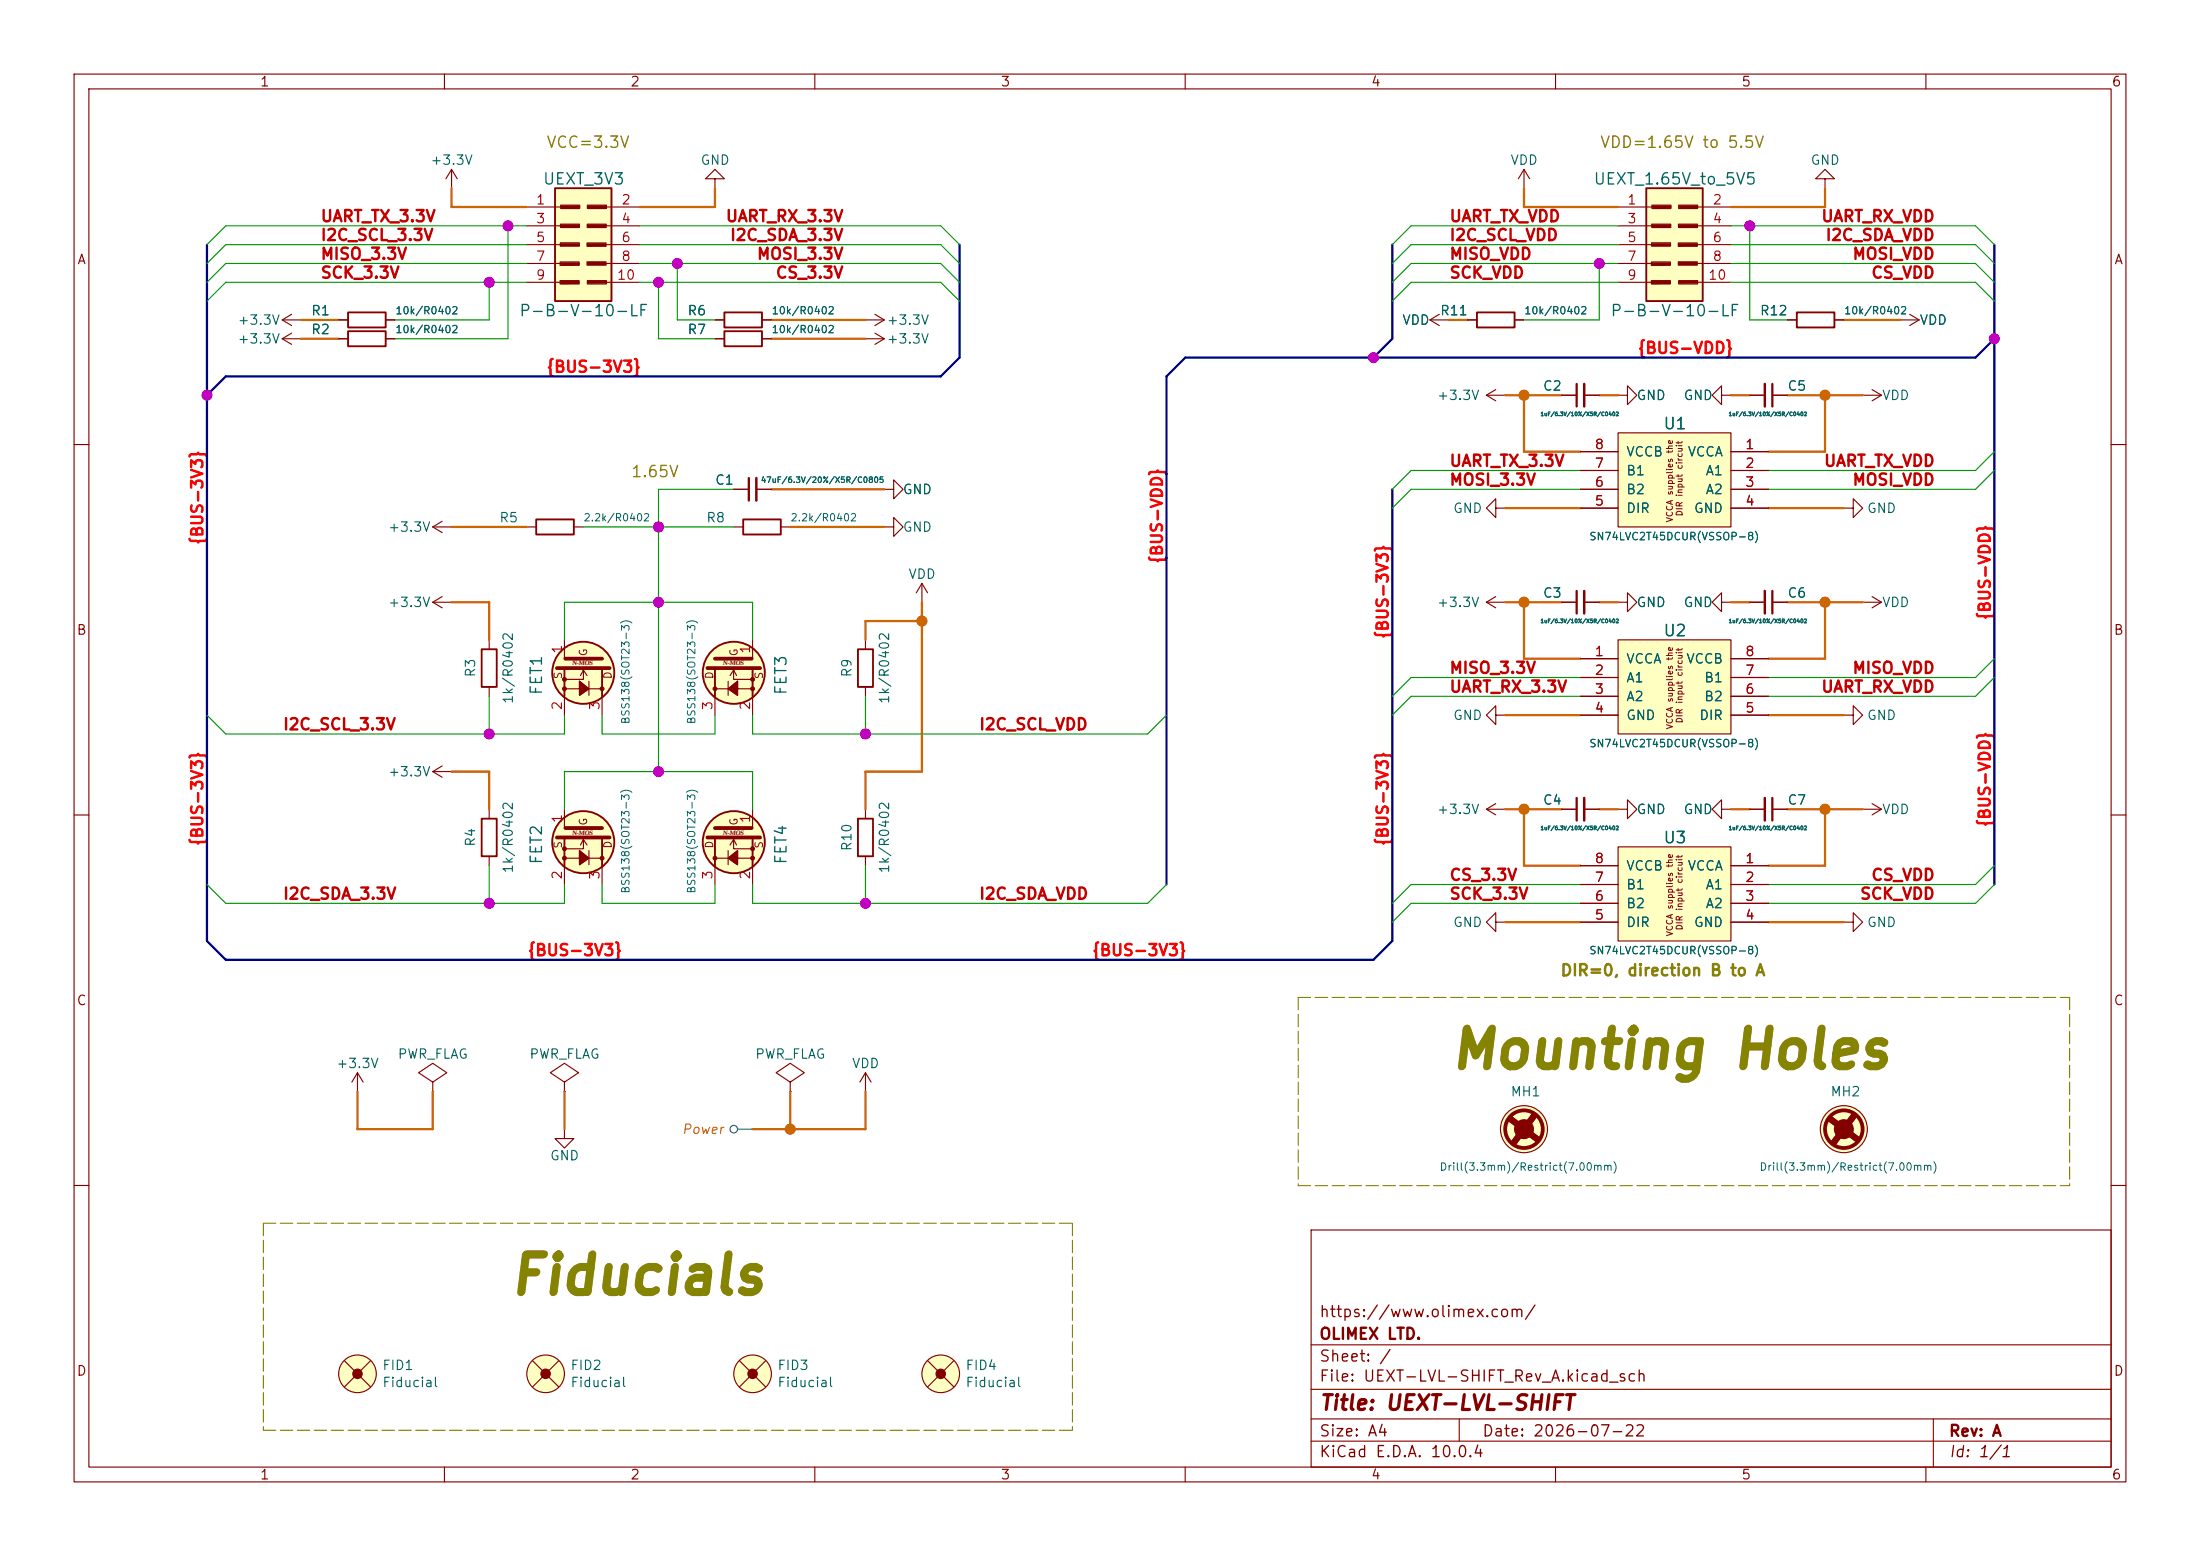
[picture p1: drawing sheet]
<svg xmlns="http://www.w3.org/2000/svg" width="297mm" height="210mm" viewBox="0 0 297 210" stroke-linecap="round" stroke-linejoin="round" font-family="sans-serif">
<g fill="none" stroke="#840000" stroke-width=".15">
<path d="M10 10h277v190h-277zM12 12h273v186h-273zM60 10v2M110 10v2M160 10v2M210 10v2M260 10v2M10 60h2M285 60h2M10 110h2M285 110h2M48.3 144.8l.7 1.3"/>
<path d="M48.3 144.8l-.8 1.3M48.3 144.8v2.5M10 160h2M177 166h108v32h-108zM285 160h2M60 198v2M110 198v2M160 198v2M177 194.5h108M177 191.5h108M177 187.5h108M177 181.5h108"/>
<path d="M197 191.5v3M210 198v2M260 198v2M261 191.5v6.5"/>
</g>
<path d="M218.4 86.4h15.3v12.7h-15.3z" fill="#ffffc2"/>
<path d="M99.1 71.1h1.2M105.4 71.1h1.3M213.4 88.9h5M213.4 91.4h5M213.4 94h5M213.4 96.5h5M218.4 86.4h15.3v12.7h-15.3zM233.7 88.9h5.1M233.7 91.4h5.1M233.7 94h5.1M233.7 96.5h5.1" fill="none" stroke="#840000" stroke-width=".15"/>
<path d="M100.3 70.1h5.1v2h-5.1z" fill="none" stroke="#840000" stroke-width=".25"/>
<path d="M218.4 114.3h15.3v12.7h-15.3z" fill="#ffffc2"/>
<g fill="none" stroke="#840000" stroke-width=".15">
<path d="M96.5 45.7h1.3M96.5 43.2h1.3M102.9 45.7h1.2M102.9 43.2h1.2M116.8 43.2h2.6M118.1 42.4l1.3 .8M119.4 43.2l-1.3 .7M119.4 66h1.2v-1.2l1.3 1.2-1.3 1.3v-1.3M213.4 116.8h5M213.4 119.4h5M218.4 114.3h15.3v12.7h-15.3zM218.4 109.2h1.3v-1.2l1.3 1.2-1.3 1.3v-1.3"/>
<path d="M233.7 116.8h5.1M233.7 119.4h5.1M201.9 124.5v1.2l-1.2-1.2 1.2-1.3v1.3h1.3M213.4 121.9h5M213.4 124.5h5M233.7 121.9h5.1M233.7 124.5h5.1M248.9 124.5h1.3v1.2l1.3-1.2-1.3-1.3v1.3M58.4 146.1l-1.9-1.3 1.9-1.3 1.9 1.3-1.9 1.3v1.2M58.4 147.3h.1M76.2 152.4v1.3h-1.3l1.3 1.2 1.3-1.2h-1.3M203.5 151.2l4 3"/>
<path d="M204 150.6l3.9 3M206.9 150.2l-2.9 4M207.5 150.6l-3 4M246.7 151.2l4 3M247.1 150.6l4 3M250.1 150.2l-3 4M250.7 150.6l-3 4M46.5 183.6l3.5 3.6M48.3 185.4h.1M50 183.6l-3.5 3.6M71.9 183.6l3.5 3.6M73.7 185.4h.1"/>
<path d="M75.4 183.6l-3.5 3.6M99.8 183.6l3.6 3.6M101.6 185.4h.1M103.4 183.6l-3.6 3.6M125.2 183.6l3.6 3.6M127 185.4h.1M128.8 183.6l-3.6 3.6"/>
<circle cx="205.7" cy="152.4" r="3.2"/>
<circle cx="248.9" cy="152.4" r="3.2"/>
<circle cx="48.3" cy="185.4" r="2.54"/>
<circle cx="73.7" cy="185.4" r="2.54"/>
<circle cx="101.6" cy="185.4" r="2.54"/>
<circle cx="127" cy="185.4" r="2.54"/>
</g>
<g fill="#ffffc2" stroke="#ffffc2" stroke-width=".14">
<circle cx="205.7" cy="152.4" r="3.2"/>
<circle cx="248.9" cy="152.4" r="3.2"/>
<circle cx="101.6" cy="185.4" r="2.54"/>
<circle cx="127" cy="185.4" r="2.54"/>
<circle cx="48.3" cy="185.4" r="2.54"/>
<circle cx="73.7" cy="185.4" r="2.54"/>
</g>
<g fill="none" stroke="#840000" stroke-width=".51">
<path d="M204 150.9l3.6 2.8M207 150.5l-2.8 3.7M207.1 150.5l-2.6 3.8 2.8-3.7M207.6 153.8l-3.8-2.7 3.7 2.8M247.1 150.9l3.7 2.8M250.2 150.5l-2.8 3.7M250.3 150.5l-2.7 3.8 2.8-3.7M250.8 153.8l-3.8-2.7 3.7 2.8"/>
<circle cx="205.7" cy="152.4" r="2.54"/>
<circle cx="248.9" cy="152.4" r="2.54"/>
</g>
<g fill="#840000" stroke="#840000" stroke-width=".15">
<circle cx="205.7" cy="152.4" r="1.27"/>
<circle cx="248.9" cy="152.4" r="1.27"/>
<circle cx="101.6" cy="185.4" r=".63"/>
<circle cx="127" cy="185.4" r=".63"/>
<circle cx="48.3" cy="185.4" r=".63"/>
<circle cx="73.7" cy="185.4" r=".63"/>
</g>
<path d="M97.8 44.7h5.1v2h-5.1zM97.8 42.2h5.1v2h-5.1z" fill="none" stroke="#840000" stroke-width=".25"/>
<path d="M218.4 58.4h15.3v12.7h-15.3z" fill="#ffffc2"/>
<g fill="none" stroke="#840000" stroke-width=".15">
<path d="M205.7 22.9l-.7 1.2M205.7 22.9l.8 1.2M205.7 22.9v2.5M246.4 24.1h-1.3l1.3-1.2 1.2 1.2h-1.2v1.3M38.1 43.2h2.5M38.1 43.2l1.3 .7M39.4 42.4l-1.3 .8M45.7 43.2h1.3M52.1 43.2h1.2M116.8 45.7h2.6M118.1 45l1.3 .7M119.4 45.7l-1.3 .8"/>
<path d="M193 43.2h2.6M193 43.2l1.3 .7M194.3 42.4l-1.3 .8M198.1 43.2h1.3M204.5 43.2h1.2M218.4 58.4h15.3v12.7h-15.3zM236.2 53.3h2.1M239.4 53.3h1.9M251.5 53.3h2.5M252.7 52.6l1.3 .7M254 53.3l-1.3 .8M71.1 71.1h1.3"/>
<path d="M77.5 71.1h1.2M99.1 66h1.9M102.1 66h2M119.4 71.1h1.2v-1.2l1.3 1.2-1.3 1.3v-1.3M124.5 78.7l-.8 1.3M124.5 78.7l.7 1.3M124.5 78.7v2.6M213.4 61h5M213.4 63.5h5M213.4 66h5M213.4 68.6h5M233.7 61h5.1"/>
<path d="M233.7 63.5h5.1M233.7 66h5.1M233.7 68.6h5.1M200.7 81.3h2.5M200.7 81.3l1.2 .7M201.9 96.5v1.3l-1.2-1.3 1.2-1.2v1.2h1.3M201.9 80.5l-1.2 .8M210.8 81.3h1.9M213.9 81.3h2M218.4 81.3h1.3v-1.3l1.3 1.3-1.3 1.3v-1.3M232.4 81.3v-1.3l-1.3 1.3 1.3 1.3v-1.3h1.3M236.2 81.3h2.1"/>
<path d="M239.4 81.3h1.9M248.9 96.5h1.3v1.3l1.3-1.3-1.3-1.2v1.2M251.5 81.3h2.5M252.7 80.5l1.3 .8M254 81.3l-1.3 .7M58.4 104.1l1.3 .8M58.4 104.1h2.6M59.7 103.4l-1.3 .7M76.2 109.2v2.6M76.2 116.8v2.6M78.2 114.8l1.3 1-1.3 .9v-1.9v1h-2M78.7 113.4l-.3 .6"/>
<path d="M78.8 113v1.6h-2.6M78.8 113.3l.4 .7M79.5 114.8v1.9M79.5 115.8h1.8M81.3 116.8v2.6M200.7 109.2h2.5M200.7 109.2l1.2 .8M201.9 108.5l-1.2 .7M210.8 109.2h1.9M213.9 109.2h2M232.4 109.2v-1.2l-1.3 1.2 1.3 1.3v-1.3h1.3M236.2 109.2h2.1"/>
<path d="M239.4 109.2h1.9M251.5 109.2h2.5M252.7 108.5l1.3 .7M254 109.2l-1.3 .8M76.2 146.1l-1.9-1.3 1.9-1.3 1.9 1.3-1.9 1.3v1.2M76.2 147.3h.1"/>
</g>
<path d="M239.3 51.8v3.1M101.1 64.5v3.1M212.9 79.8v3M239.3 79.8v3M212.9 107.7v3M239.3 107.7v3" fill="none" stroke="#840000" stroke-width=".3"/>
<path d="M238.3 51.8v3.1M102.1 64.5v3.1M213.9 79.8v3M238.3 79.8v3M213.9 107.7v3M238.3 107.7v3" fill="none" stroke="#840000" stroke-width=".33"/>
<g fill="none" stroke="#840000" stroke-width=".25">
<path d="M47 42.2h5.1v2h-5.1zM199.4 42.2h5.1v2h-5.1zM72.4 70.1h5.1v2h-5.1zM76.2 113v3.8M81.3 113v3.8"/>
<circle cx="78.7" cy="113.7" r="4.2"/>
</g>
<circle cx="78.7" cy="113.7" r="4.2" fill="#ffffc2" stroke="#ffffc2" stroke-width=".14"/>
<path d="M75.2 113h7.1M76.3 111.8h5" fill="none" stroke="#840000" stroke-width=".51"/>
<g fill="#840000" stroke="#840000" stroke-width=".15">
<path d="M78.2 114.8l1.3 1-1.3 .9z"/>
<circle cx="76.2" cy="114.6" r=".25"/>
<circle cx="81.3" cy="115.8" r=".25"/>
<circle cx="76.2" cy="115.8" r=".25"/>
</g>
<path d="M222.2 25.4h7.7v15.2h-7.7z" fill="#ffffc2"/>
<g fill="none" stroke="#840000" stroke-width=".15">
<path d="M96.5 24.1h-1.3l1.3-1.2 1.3 1.2h-1.3v1.3M218.4 27.9h3.7M218.4 30.5h3.7M218.4 33h3.7M218.4 35.6h3.7M218.4 38.1h3.7M222.2 27.9h.8M222.2 30.5h.8M222.2 33h.8M222.2 35.6h.8M222.2 38.1h.8M222.9 35.4h2.6v.4h-2.6z"/>
<path d="M222.9 37.9h2.6v.4h-2.6zM223 32.8h2.5v.4h-2.5zM223 30.3h2.6v.4h-2.6zM223 27.7h2.6v.4h-2.6zM223 32.9h2.5v.2l-2.4 .1-.1-.2h2.3v.1l-2.2-.1M223 38h2.5v.3h-2.4l-.1-.2h2.3v.1l-2.2-.1M223.1 35.5h2.4v.2h-2.4v-.1h2.3h-2.3M223.1 30.4h2.4v.2h-2.4v-.2h2.3v.1h-2.3M223.1 27.8h2.5v.2h-2.5v-.1h2.3h-2.3M226.6 32.8h2.5v.4h-2.5zM226.6 35.3h2.5v.5h-2.5zM226.6 30.3h2.6v.4h-2.6z"/>
<path d="M226.6 27.7h2.6v.4h-2.6zM226.6 37.9h2.6v.4h-2.6zM226.6 32.9h2.5v.2l-2.5 .1v-.2h2.3v.1l-2.3-.1M226.6 30.4h2.5v.2h-2.4l-.1-.2h2.4v.1h-2.3M226.6 35.5h2.5v.2h-2.4l-.1-.2h2.4v.1h-2.3M226.7 38h2.4v.2h-2.4v-.2h2.3v.1h-2.3M226.7 27.8h2.5v.2h-2.4l-.1-.1h2.4h-2.3M229.1 27.9h.8M229.1 30.5h.8M229.1 33h.8M229.1 35.6h.8M229.1 38.1h.8"/>
<path d="M230 27.9h3.7M230 30.5h3.7M230 33h3.7M230 35.6h3.7M230 38.1h3.7M38.1 45.7l1.3 .8M38.1 45.7h2.5M39.4 45l-1.3 .7M45.7 45.7h1.3M52.1 45.7h1.2M200.7 53.3l1.2 .8M200.7 53.3h2.5"/>
<path d="M201.9 52.6l-1.2 .7M241.3 43.2h1.3M247.6 43.2h1.3M256.5 43.2h2.6M257.8 42.4l1.3 .8M259.1 43.2l-1.3 .7M76.2 86.4v2.5M76.2 94v2.5M78.2 91.9l1.3 1.1-1.3 .9v-2v1.1h-2M78.7 90.5l-.3 .7M78.8 90.2v1.5h-2.6M78.8 90.4l.4 .8"/>
<path d="M79.5 91.9v2M79.5 93h1.8M81.3 94v2.5M96.5 115.8h1.8M96.5 116.8v2.6M98.3 114.8v1.9M99 113v1.6h2.6M99 113.3l-.4 .7M99.1 113.4l.3 .6M99.6 114.8l-1.3 1 1.3 .9v-1.9v1h2M101.6 109.2v2.6M101.6 116.8v2.6"/>
<path d="M116.8 109.2v1.3M116.8 115.6v1.2M106.7 146.1l-1.9-1.3 1.9-1.3 1.9 1.3-1.9 1.3v1.2M106.7 147.3h.1M116.8 144.8l-.7 1.3M116.8 144.8l.8 1.3M116.8 144.8v2.5"/>
</g>
<g fill="none" stroke="#840000" stroke-width=".25">
<path d="M222.2 25.4h7.7v15.2h-7.7zM47 44.7h5.1v2h-5.1zM242.6 42.2h5v2h-5zM76.2 90.2v3.8M81.3 90.2v3.8M96.5 113v3.8M101.6 113v3.8M115.8 110.5h2.1v5.1h-2.1z"/>
<circle cx="78.7" cy="90.8" r="4.2"/>
<circle cx="99.1" cy="113.7" r="4.2"/>
</g>
<g fill="#ffffc2" stroke="#ffffc2" stroke-width=".14">
<circle cx="78.7" cy="90.8" r="4.2"/>
<circle cx="99.1" cy="113.7" r="4.2"/>
</g>
<path d="M75.2 90.2h7.1M76.3 88.9h5M95.5 113h7.1M96.5 111.8h5" fill="none" stroke="#840000" stroke-width=".51"/>
<g fill="#840000" stroke="#840000" stroke-width=".15">
<path d="M78.2 91.9l1.3 1.1-1.3 .9z"/>
<path d="M98.3 115.8l1.3-1v1.9z"/>
<circle cx="76.2" cy="91.7" r=".25"/>
<circle cx="81.3" cy="93" r=".25"/>
<circle cx="76.2" cy="93" r=".25"/>
<circle cx="101.6" cy="114.6" r=".25"/>
<circle cx="96.5" cy="115.8" r=".25"/>
<circle cx="101.6" cy="115.8" r=".25"/>
</g>
<path d="M74.9 25.4h7.6v15.2h-7.6z" fill="#ffffc2"/>
<g fill="none" stroke="#840000" stroke-width=".15">
<path d="M61 22.9l.7 1.2M61 22.9l-.8 1.2M61 22.9v2.5M71.1 27.9h3.7M71.1 30.5h3.7M71.1 33h3.7M71.1 35.6h3.7M71.1 38.1h3.7M74.9 27.9h.8M74.9 30.5h.8M74.9 33h.8M74.9 35.6h.8"/>
<path d="M74.9 38.1h.8M75.6 35.4h2.6v.4h-2.6zM75.6 37.9h2.6v.4h-2.6zM75.6 32.8h2.6v.4h-2.6zM75.7 30.3h2.5v.4h-2.5zM75.7 27.7h2.6v.4h-2.6zM75.7 32.9h2.5v.2l-2.5 .1v-.2h2.3v.1l-2.3-.1M75.7 38h2.5v.3h-2.5v-.2h2.3v.1l-2.3-.1M75.7 35.5h2.5v.2h-2.4l-.1-.1h2.4h-2.3M75.8 30.4h2.4v.2h-2.4v-.2h2.3v.1h-2.3M75.8 27.8h2.4v.2h-2.4v-.1h2.3h-2.3M79.2 32.8h2.6v.4h-2.6z"/>
<path d="M79.2 35.3h2.6v.5h-2.6zM79.3 30.3h2.5v.4h-2.5zM79.3 27.7h2.6v.4h-2.6zM79.3 37.9h2.6v.4h-2.6zM79.3 32.9h2.4v.2l-2.4 .1v-.2h2.3v.1l-2.3-.1M79.3 30.4h2.5v.2h-2.5v-.2h2.3v.1h-2.3M79.3 35.5h2.5v.2h-2.5v-.2h2.3v.1h-2.3M79.4 38h2.4v.2h-2.4v-.2h2.3v.1h-2.3M79.4 27.8h2.5v.2h-2.4l-.1-.1h2.3h-2.2M81.8 27.9h.7M81.8 30.5h.7M81.8 33h.7"/>
<path d="M81.8 35.6h.7M81.8 38.1h.7M82.7 27.9h3.7M82.7 30.5h3.7M82.7 33h3.7M82.7 35.6h3.7M82.7 38.1h3.7M45.7 43.2h1.3M45.7 45.7h1.3M52.1 43.2h1.2M52.1 45.7h1.2M96.5 43.2h1.3"/>
<path d="M96.5 45.7h1.3M102.9 43.2h1.2M102.9 45.7h1.2M198.1 43.2h1.3M204.5 43.2h1.2M210.8 53.3h1.9M213.9 53.3h2M218.4 53.3h1.3v-1.2l1.3 1.2-1.3 1.3v-1.3M232.4 53.3v-1.2l-1.3 1.2 1.3 1.3v-1.3h1.3M236.2 53.3h2.1M239.4 53.3h1.9M241.3 43.2h1.3"/>
<path d="M247.6 43.2h1.3M58.4 71.1l1.3 .8M58.4 71.1h2.6M59.7 70.4l-1.3 .7M99.1 66h1.9M102.1 66h2M201.9 68.6v1.3l-1.2-1.3 1.2-1.3v1.3h1.3M213.4 61h5M213.4 63.5h5M213.4 66h5M213.4 68.6h5M233.7 61h5.1"/>
<path d="M233.7 63.5h5.1M233.7 66h5.1M233.7 68.6h5.1M248.9 68.6h1.3v1.3l1.3-1.3-1.3-1.3v1.3M58.4 81.3l1.3 .7M58.4 81.3h2.6M59.7 80.5l-1.3 .8M66 86.4v1.2M66 92.7v1.3M96.5 93h1.8M96.5 94v2.5M98.3 91.9v2"/>
<path d="M99 90.2v1.5h2.6M99 90.4l-.4 .8M99.1 90.5l.3 .7M99.6 91.9l-1.3 1.1 1.3 .9v-2v1.1h2M101.6 86.4v2.5M101.6 94v2.5M116.8 86.4v1.2M116.8 92.7v1.3M210.8 81.3h1.9M213.4 88.9h5M213.4 91.4h5M213.4 94h5"/>
<path d="M213.4 96.5h5M213.9 81.3h2M233.7 88.9h5.1M233.7 91.4h5.1M233.7 94h5.1M233.7 96.5h5.1M236.2 81.3h2.1M239.4 81.3h1.9M66 109.2v1.3M66 115.6v1.2M210.8 109.2h1.9M213.4 116.8h5"/>
<path d="M213.4 119.4h5M213.9 109.2h2M233.7 116.8h5.1M233.7 119.4h5.1M236.2 109.2h2.1M239.4 109.2h1.9M213.4 121.9h5M213.4 124.5h5M233.7 121.9h5.1M233.7 124.5h5.1"/>
</g>
<g fill="none" stroke="#840000" stroke-width=".25">
<path d="M74.9 25.4h7.6v15.2h-7.6zM65 87.6h2.1v5.1h-2.1zM96.5 90.2v3.8M101.6 90.2v3.8M115.8 87.6h2.1v5.1h-2.1zM65 110.5h2.1v5.1h-2.1z"/>
<circle cx="99.1" cy="90.8" r="4.2"/>
</g>
<path d="M212.9 51.8v3.1" fill="none" stroke="#840000" stroke-width=".3"/>
<path d="M213.9 51.8v3.1" fill="none" stroke="#840000" stroke-width=".33"/>
<circle cx="99.1" cy="90.8" r="4.2" fill="#ffffc2" stroke="#ffffc2" stroke-width=".14"/>
<path d="M95.5 90.2h7.1M96.5 88.9h5" fill="none" stroke="#840000" stroke-width=".51"/>
<g fill="#840000" stroke="#840000" stroke-width=".15">
<path d="M98.3 93l1.3-1.1v2z"/>
<circle cx="101.6" cy="91.7" r=".25"/>
<circle cx="96.5" cy="93" r=".25"/>
<circle cx="101.6" cy="93" r=".25"/>
</g>
<g fill="none" stroke="#484848" stroke-width=".15">
<path d="M99.6 152.4h2"/>
<circle cx="99.1" cy="152.4" r=".51"/>
</g>
<path d="M175.3 134.6h104.1M175.3 134.6v25.4M279.4 134.6v25.4M35.6 165.1v27.9M35.6 165.1h109.2M144.8 165.1v27.9M175.3 160h104.1M35.6 193h109.2" fill="none" stroke="#848400" stroke-width=".15" stroke-dasharray="1.7 .6"/>
<path d="M27.9 33v94l2.6 2.5h154.9l2.6-2.5v-61M129.5 33v15.3l-2.5 2.5h-96.5l-2.6 2.5M188 33v12.7l-2.6 2.6M269.2 33v86.4M269.2 45.7l-2.5 2.6h-106.7l-2.5 2.5v68.6" fill="none" stroke="#000084" stroke-width=".3"/>
<g fill="none" stroke="#009600" stroke-width=".15">
<path d="M66 38.1v5.1h-12.7M68.6 30.5v15.2h-15.3M71.1 38.1h-40.6l-2.6 2.5M71.1 35.6h-40.6l-2.6 2.5M71.1 30.5h-40.6l-2.6 2.5M71.1 33h-40.6l-2.6 2.6M86.4 38.1h40.6l2.5 2.5M86.4 35.6h40.6l2.5 2.5M86.4 30.5h40.6l2.5 2.5M86.4 33h40.6l2.5 2.6M88.9 38.1v7.6h7.6M91.4 35.6v7.6h5.1"/>
<path d="M215.9 35.6v7.6h-10.2M218.4 38.1h-27.9l-2.5 2.5M218.4 35.6h-27.9l-2.5 2.5M218.4 30.5h-27.9l-2.5 2.5M218.4 33h-27.9l-2.5 2.6M233.7 38.1h33l2.5 2.5M233.7 35.6h33l2.5 2.5M233.7 30.5h33l2.5 2.5M233.7 33h33l2.5 2.6M236.2 30.5v12.7h5.1M78.7 71.1h20.4M99.1 66h-10.2v38.1"/>
<path d="M213.4 66h-22.9l-2.5 2.6M213.4 63.5h-22.9l-2.5 2.5M269.2 63.5l-2.5 2.5h-27.9M269.2 61l-2.5 2.5h-27.9M27.9 96.5l2.6 2.6h45.7v-2.6M66 94v5.1M76.2 86.4v-5.1h25.4v5.1M81.3 96.5v2.6h15.2v-2.6M101.6 96.5v2.6h53.3l2.6-2.6M116.8 94v5.1M213.4 94h-22.9l-2.5 2.5M213.4 91.4h-22.9l-2.5 2.6"/>
<path d="M269.2 91.4l-2.5 2.6h-27.9M269.2 88.9l-2.5 2.5h-27.9M27.9 119.4l2.6 2.5h45.7v-2.5M66 116.8v5.1M76.2 109.2v-5.1h25.4v5.1M81.3 119.4v2.5h15.2v-2.5M101.6 119.4v2.5h53.3l2.6-2.5M116.8 116.8v5.1M213.4 119.4h-22.9l-2.5 2.5M269.2 119.4l-2.5 2.5h-27.9M269.2 116.8l-2.5 2.6h-27.9M213.4 121.9h-22.9l-2.5 2.6"/>
</g>
<g fill="none" stroke="#c60" stroke-width=".3">
<path d="M61 25.4v2.5h10.1M96.5 25.4v2.5h-10.1M205.7 25.4v2.5h12.7M246.4 25.4v2.5h-12.7M40.6 45.7h5.1M40.6 43.2h5.1M104.1 45.7h12.7M104.1 43.2h12.7M195.6 43.2h2.5M203.2 53.3h7.6M205.7 53.3v7.7h7.7M215.9 53.3h2.5"/>
<path d="M233.7 53.3h2.5M241.3 53.3h10.2M246.4 53.3v7.7h-7.6M248.9 43.2h7.6M61 71.1h10.1M104.1 66h15.3M106.7 71.1h12.7M203.2 68.6h10.2M238.8 68.6h10.1M61 81.3h5v5.1M124.5 83.8h-7.7v2.6M124.5 81.3v22.8h-7.7v5.1"/>
<path d="M203.2 81.3h7.6M203.2 96.5h10.2M205.7 81.3v7.6h7.7M215.9 81.3h2.5M233.7 81.3h2.5M238.8 96.5h10.1M241.3 81.3h10.2M246.4 81.3v7.6h-7.6M61 104.1h5v5.1M203.2 109.2h7.6M205.7 109.2v7.6h7.7M215.9 109.2h2.5"/>
<path d="M233.7 109.2h2.5M241.3 109.2h10.2M246.4 109.2v7.6h-7.6M203.2 124.5h10.2M238.8 124.5h10.1M48.3 147.3v5.1h10.1v-5.1M76.2 147.3v5.1M106.7 147.3v5.1M116.8 147.3v5.1h-15.2"/>
</g>
<g fill="#c200c2" stroke="#c200c2" stroke-width=".14">
<circle cx="269.2" cy="45.7" r=".69"/>
<circle cx="236.2" cy="30.5" r=".69"/>
<circle cx="185.4" cy="48.3" r=".69"/>
<circle cx="215.9" cy="35.6" r=".69"/>
<circle cx="88.9" cy="71.1" r=".69"/>
<circle cx="88.9" cy="104.1" r=".69"/>
<circle cx="66" cy="99.1" r=".69"/>
<circle cx="116.8" cy="99.1" r=".69"/>
<circle cx="27.9" cy="53.3" r=".69"/>
<circle cx="88.9" cy="81.3" r=".69"/>
<circle cx="116.8" cy="121.9" r=".69"/>
<circle cx="66" cy="121.9" r=".69"/>
<circle cx="66" cy="38.1" r=".69"/>
<circle cx="68.6" cy="30.5" r=".69"/>
<circle cx="91.4" cy="35.6" r=".69"/>
<circle cx="88.9" cy="38.1" r=".69"/>
</g>
<g fill="#c60" stroke="#c60" stroke-width=".14">
<circle cx="246.4" cy="53.3" r=".69"/>
<circle cx="205.7" cy="109.2" r=".69"/>
<circle cx="246.4" cy="81.3" r=".69"/>
<circle cx="246.4" cy="109.2" r=".69"/>
<circle cx="205.7" cy="81.3" r=".69"/>
<circle cx="205.7" cy="53.3" r=".69"/>
<circle cx="124.5" cy="83.8" r=".69"/>
<circle cx="106.7" cy="152.4" r=".69"/>
</g>
<g font-size="5.1" fill="#848400">
<text x="195.5" y="145.4">Mounting Holes</text>
<text x="68.5" y="175.9">Fiducials</text>
</g>
<text font-size="2" fill="#840000" x="178" y="190.8">Title: UEXT-LVL-SHIFT</text>
<g font-size="1.5" fill="#848400">
<text x="73.7" y="20.3">VCC=3.3V</text>
<text x="215.9" y="20.3">VDD=1.65V to 5.5V</text>
<text x="85.1" y="64.8">1.65V</text>
<text x="210.6" y="132.1">DIR=0, direction B to A</text>
</g>
<g font-size="1.5" fill="#006464">
<text x="73.2" y="25.3">UEXT_3V3</text>
<text x="215" y="25.3">UEXT_1.65V_to_5V5</text>
<text x="70" y="43.1">P-B-V-10-LF</text>
<text x="217.3" y="43.1">P-B-V-10-LF</text>
<text x="224.5" y="58.3">U1</text>
<text x="224.5" y="86.3">U2</text>
<text x="73.6" y="93.9" transform="rotate(-90 73.6 93.9)">FET1</text>
<text x="106.6" y="93.9" transform="rotate(-90 106.6 93.9)">FET3</text>
<text x="73.6" y="116.8" transform="rotate(-90 73.6 116.8)">FET2</text>
<text x="106.6" y="116.8" transform="rotate(-90 106.6 116.8)">FET4</text>
<text x="224.5" y="114.2">U3</text>
</g>
<g font-size="1.5" fill="#c20000">
<text x="43.2" y="32.9">I2C_SCL_3.3V</text>
<text x="43.2" y="30.3">UART_TX_3.3V</text>
<text x="43.2" y="35.4">MISO_3.3V</text>
<text x="97.9" y="30.3">UART_RX_3.3V</text>
<text x="98.5" y="32.9">I2C_SDA_3.3V</text>
<text x="102.1" y="35.4">MOSI_3.3V</text>
<text x="195.6" y="35.4">MISO_VDD</text>
<text x="195.6" y="30.3">UART_TX_VDD</text>
<text x="195.6" y="32.9">I2C_SCL_VDD</text>
<text x="245.8" y="30.3">UART_RX_VDD</text>
<text x="246.4" y="32.9">I2C_SDA_VDD</text>
<text x="250" y="35.4">MOSI_VDD</text>
<text x="43.2" y="37.9">SCK_3.3V</text>
<text x="104.6" y="37.9">CS_3.3V</text>
<text x="195.6" y="37.9">SCK_VDD</text>
<text x="252.5" y="37.9">CS_VDD</text>
<text x="195.6" y="63.3">UART_TX_3.3V</text>
<text x="195.6" y="65.9">MOSI_3.3V</text>
<text x="246.1" y="63.3">UART_TX_VDD</text>
<text x="250" y="65.9">MOSI_VDD</text>
<text x="195.6" y="93.8">UART_RX_3.3V</text>
<text x="195.6" y="91.3">MISO_3.3V</text>
<text x="245.8" y="93.8">UART_RX_VDD</text>
<text x="250" y="91.3">MISO_VDD</text>
<text x="38.1" y="98.9">I2C_SCL_3.3V</text>
<text x="132.1" y="98.9">I2C_SCL_VDD</text>
<text x="195.6" y="119.2">CS_3.3V</text>
<text x="252.5" y="119.2">CS_VDD</text>
<text x="38.1" y="121.8">I2C_SDA_3.3V</text>
<text x="132.1" y="121.8">I2C_SDA_VDD</text>
<text x="195.6" y="121.8">SCK_3.3V</text>
<text x="251" y="121.8">SCK_VDD</text>
</g>
<g font-size="1.5" fill="#f00">
<text x="73.7" y="50.6">{BUS-3V3}</text>
<text x="221" y="48.1">{BUS-VDD}</text>
<text x="27.8" y="73.7" transform="rotate(-90 27.8 73.7)">{BUS-3V3}</text>
<text x="157.3" y="76.2" transform="rotate(-90 157.3 76.2)">{BUS-VDD}</text>
<text x="269.1" y="83.8" transform="rotate(-90 269.1 83.8)">{BUS-VDD}</text>
<text x="187.8" y="86.4" transform="rotate(-90 187.8 86.4)">{BUS-3V3}</text>
<text x="269.1" y="111.8" transform="rotate(-90 269.1 111.8)">{BUS-VDD}</text>
<text x="27.8" y="114.3" transform="rotate(-90 27.8 114.3)">{BUS-3V3}</text>
<text x="187.8" y="114.3" transform="rotate(-90 187.8 114.3)">{BUS-3V3}</text>
<text x="71.1" y="129.4">{BUS-3V3}</text>
<text x="147.3" y="129.4">{BUS-3V3}</text>
</g>
<g font-size="1.5" fill="#840000">
<text x="178" y="178.2">https://www.olimex.com/</text>
<text x="178" y="184.2">Sheet: /</text>
<text x="178" y="181.2">OLIMEX LTD.</text>
<text x="178" y="186.9">File: UEXT-LVL-SHIFT_Rev_A.kicad_sch</text>
<text x="178" y="197.1">KiCad E.D.A. 10.0.4</text>
<text x="178" y="194.3">Size: A4</text>
<text x="200" y="194.3">Date: 2026-07-22</text>
<text x="263" y="197.1">Id: 1/1</text>
<text x="263" y="194.3">Rev: A</text>
</g>
<g font-size="1.3" fill="#840000">
<text x="35" y="12">1</text>
<text x="85" y="12">2</text>
<text x="135" y="12">3</text>
<text x="185" y="12">4</text>
<text x="235" y="12">5</text>
<text x="285" y="12">6</text>
<text x="10.3" y="36">A</text>
<text x="285.3" y="36">A</text>
<text x="10.3" y="86">B</text>
<text x="285.3" y="86">B</text>
<text x="10.3" y="136">C</text>
<text x="285.3" y="136">C</text>
<text x="10.3" y="186">D</text>
<text x="285.3" y="186">D</text>
<text x="35" y="200">1</text>
<text x="85" y="200">2</text>
<text x="135" y="200">3</text>
<text x="185" y="200">4</text>
<text x="235" y="200">5</text>
<text x="285" y="200">6</text>
</g>
<g font-size="1.3" fill="#006464">
<text x="58" y="22.6">+3.3V</text>
<text x="94.5" y="22.6">GND</text>
<text x="203.8" y="22.6">VDD</text>
<text x="244.3" y="22.6">GND</text>
<text x="32" y="44.2">+3.3V</text>
<text x="32" y="46.7">+3.3V</text>
<text x="41.9" y="42.9">R1</text>
<text x="41.9" y="45.4">R2</text>
<text x="92.7" y="45.4">R7</text>
<text x="92.7" y="42.9">R6</text>
<text x="119.6" y="44.2">+3.3V</text>
<text x="119.6" y="46.7">+3.3V</text>
<text x="189.2" y="44.2">VDD</text>
<text x="194.3" y="42.9">R11</text>
<text x="237.5" y="42.9">R12</text>
<text x="259.1" y="44.2">VDD</text>
<text x="208.2" y="53">C2</text>
<text x="241.2" y="53">C5</text>
<text x="193.9" y="54.3">+3.3V</text>
<text x="220.8" y="54.3">GND</text>
<text x="227.2" y="54.3">GND</text>
<text x="254" y="54.3">VDD</text>
<text x="96.4" y="65.7">C1</text>
<text x="219.5" y="64.5">B1</text>
<text x="219.5" y="61.9">VCCB</text>
<text x="227.7" y="61.9">VCCA</text>
<text x="230.2" y="64.5">A1</text>
<text x="67.3" y="70.8">R5</text>
<text x="95.3" y="70.8">R8</text>
<text x="121.8" y="67">GND</text>
<text x="196.1" y="69.6">GND</text>
<text x="219.5" y="69.6">DIR</text>
<text x="219.5" y="67">B2</text>
<text x="228.6" y="69.6">GND</text>
<text x="230.2" y="67">A2</text>
<text x="252" y="69.6">GND</text>
<text x="52.3" y="72.1">+3.3V</text>
<text x="121.8" y="72.1">GND</text>
<text x="52.3" y="82.3">+3.3V</text>
<text x="122.5" y="78.4">VDD</text>
<text x="193.9" y="82.3">+3.3V</text>
<text x="208.2" y="81">C3</text>
<text x="220.8" y="82.3">GND</text>
<text x="227.2" y="82.3">GND</text>
<text x="241.2" y="81">C6</text>
<text x="254" y="82.3">VDD</text>
<text x="219.5" y="89.9">VCCA</text>
<text x="227.6" y="89.9">VCCB</text>
<text x="64.5" y="91.5" transform="rotate(-90 64.5 91.5)">R3</text>
<text x="69.6" y="95.1" transform="rotate(-90 69.6 95.1)">1k/R0402</text>
<text x="115.3" y="91.5" transform="rotate(-90 115.3 91.5)">R9</text>
<text x="120.4" y="95.1" transform="rotate(-90 120.4 95.1)">1k/R0402</text>
<text x="219.5" y="92.4">A1</text>
<text x="219.5" y="95">A2</text>
<text x="230" y="95">B2</text>
<text x="230" y="92.4">B1</text>
<text x="196.1" y="97.5">GND</text>
<text x="219.5" y="97.5">GND</text>
<text x="229.3" y="97.5">DIR</text>
<text x="252" y="97.5">GND</text>
<text x="52.3" y="105.1">+3.3V</text>
<text x="193.9" y="110.2">+3.3V</text>
<text x="208.2" y="108.9">C4</text>
<text x="220.8" y="110.2">GND</text>
<text x="227.2" y="110.2">GND</text>
<text x="241.2" y="108.9">C7</text>
<text x="254" y="110.2">VDD</text>
<text x="64.5" y="114.4" transform="rotate(-90 64.5 114.4)">R4</text>
<text x="69.6" y="118" transform="rotate(-90 69.6 118)">1k/R0402</text>
<text x="115.3" y="115" transform="rotate(-90 115.3 115)">R10</text>
<text x="120.4" y="118" transform="rotate(-90 120.4 118)">1k/R0402</text>
<text x="219.5" y="117.8">VCCB</text>
<text x="227.7" y="117.8">VCCA</text>
<text x="196.1" y="125.4">GND</text>
<text x="219.5" y="125.4">DIR</text>
<text x="219.5" y="122.9">B2</text>
<text x="219.5" y="120.4">B1</text>
<text x="228.6" y="125.4">GND</text>
<text x="230.2" y="120.4">A1</text>
<text x="230.2" y="122.9">A2</text>
<text x="252" y="125.4">GND</text>
<text x="53.6" y="143.2">PWR_FLAG</text>
<text x="71.4" y="143.2">PWR_FLAG</text>
<text x="101.9" y="143.2">PWR_FLAG</text>
<text x="45.3" y="144.5">+3.3V</text>
<text x="114.9" y="144.5">VDD</text>
<text x="203.8" y="148.3">MH1</text>
<text x="247" y="148.3">MH2</text>
<text x="74.2" y="156.9">GND</text>
<text x="51.5" y="185.2">FID1</text>
<text x="76.9" y="185.2">FID2</text>
<text x="104.9" y="185.2">FID3</text>
<text x="130.3" y="185.2">FID4</text>
<text x="51.5" y="187.5">Fiducial</text>
<text x="76.9" y="187.5">Fiducial</text>
<text x="104.9" y="187.5">Fiducial</text>
<text x="130.3" y="187.5">Fiducial</text>
</g>
<g font-size="1.3" fill="#a90000">
<text x="72.3" y="27.9">1</text>
<text x="83.8" y="27.9">2</text>
<text x="219.6" y="27.9">1</text>
<text x="231.1" y="27.9">2</text>
<text x="72.3" y="30.5">3</text>
<text x="72.3" y="33">5</text>
<text x="72.3" y="35.5">7</text>
<text x="83.8" y="30.5">4</text>
<text x="83.8" y="33">6</text>
<text x="83.8" y="35.5">8</text>
<text x="219.6" y="30.5">3</text>
<text x="219.6" y="33">5</text>
<text x="219.6" y="35.5">7</text>
<text x="231.1" y="30.5">4</text>
<text x="231.1" y="33">6</text>
<text x="231.1" y="35.5">8</text>
<text x="72.3" y="38.1">9</text>
<text x="83.2" y="38.1">10</text>
<text x="219.6" y="38.1">9</text>
<text x="230.5" y="38.1">10</text>
<text x="215.2" y="63.5">7</text>
<text x="215.2" y="60.9">8</text>
<text x="235.5" y="60.9">1</text>
<text x="235.5" y="63.5">2</text>
<text x="215.2" y="68.6">5</text>
<text x="215.2" y="66">6</text>
<text x="235.5" y="66">3</text>
<text x="235.5" y="68.6">4</text>
<text x="76.2" y="88.3" transform="rotate(-90 76.2 88.3)">1</text>
<text x="101.6" y="88.3" transform="rotate(-90 101.6 88.3)">1</text>
<text x="215.2" y="88.9">1</text>
<text x="235.5" y="88.9">8</text>
<text x="76.2" y="96" transform="rotate(-90 76.2 96)">2</text>
<text x="81.3" y="96" transform="rotate(-90 81.3 96)">3</text>
<text x="96.5" y="96" transform="rotate(-90 96.5 96)">3</text>
<text x="101.6" y="96" transform="rotate(-90 101.6 96)">2</text>
<text x="215.2" y="91.4">2</text>
<text x="215.2" y="94">3</text>
<text x="235.5" y="94">6</text>
<text x="235.5" y="91.4">7</text>
<text x="215.2" y="96.5">4</text>
<text x="235.5" y="96.5">5</text>
<text x="76.2" y="111.2" transform="rotate(-90 76.2 111.2)">1</text>
<text x="101.6" y="111.2" transform="rotate(-90 101.6 111.2)">1</text>
<text x="76.2" y="118.8" transform="rotate(-90 76.2 118.8)">2</text>
<text x="81.3" y="118.8" transform="rotate(-90 81.3 118.8)">3</text>
<text x="96.5" y="118.8" transform="rotate(-90 96.5 118.8)">3</text>
<text x="101.6" y="118.8" transform="rotate(-90 101.6 118.8)">2</text>
<text x="215.2" y="119.4">7</text>
<text x="215.2" y="116.8">8</text>
<text x="235.5" y="116.8">1</text>
<text x="235.5" y="119.4">2</text>
<text x="215.2" y="124.4">5</text>
<text x="215.2" y="121.9">6</text>
<text x="235.5" y="121.9">3</text>
<text x="235.5" y="124.4">4</text>
</g>
<text font-size="1.3" fill="#c60" x="91.9" y="153.4">Power</text>
<g font-size="1" fill="#006464">
<text x="53.3" y="42.7">10k/R0402</text>
<text x="53.3" y="45.2">10k/R0402</text>
<text x="104.1" y="45.2">10k/R0402</text>
<text x="104.1" y="42.7">10k/R0402</text>
<text x="205.7" y="42.7">10k/R0402</text>
<text x="248.9" y="42.7">10k/R0402</text>
<text x="78.7" y="70.6">2.2k/R0402</text>
<text x="106.6" y="70.6">2.2k/R0402</text>
<text x="214.5" y="73.2">SN74LVC2T45DCUR(VSSOP-8)</text>
<text x="85.2" y="97.8" transform="rotate(-90 85.2 97.8)">BSS138(SOT23-3)</text>
<text x="94.1" y="97.8" transform="rotate(-90 94.1 97.8)">BSS138(SOT23-3)</text>
<text x="214.5" y="101.1">SN74LVC2T45DCUR(VSSOP-8)</text>
<text x="85.2" y="120.7" transform="rotate(-90 85.2 120.7)">BSS138(SOT23-3)</text>
<text x="94.1" y="120.7" transform="rotate(-90 94.1 120.7)">BSS138(SOT23-3)</text>
<text x="214.5" y="129">SN74LVC2T45DCUR(VSSOP-8)</text>
<text x="194.3" y="158.3">Drill(3.3mm)/Restrict(7.00mm)</text>
<text x="237.5" y="158.3">Drill(3.3mm)/Restrict(7.00mm)</text>
</g>
<g font-size="1" fill="#840000">
<text x="79.5" y="88.6" transform="rotate(-90 79.5 88.6)">G</text>
<text x="99.8" y="88.6" transform="rotate(-90 99.8 88.6)">G</text>
<text x="76.1" y="91.7" transform="rotate(-90 76.1 91.7)">S</text>
<text x="82.8" y="91.7" transform="rotate(-90 82.8 91.7)">D</text>
<text x="96.5" y="91.7" transform="rotate(-90 96.5 91.7)">D</text>
<text x="103.2" y="91.7" transform="rotate(-90 103.2 91.7)">S</text>
<text x="79.5" y="111.5" transform="rotate(-90 79.5 111.5)">G</text>
<text x="99.8" y="111.5" transform="rotate(-90 99.8 111.5)">G</text>
<text x="76.1" y="114.6" transform="rotate(-90 76.1 114.6)">S</text>
<text x="82.8" y="114.6" transform="rotate(-90 82.8 114.6)">D</text>
<text x="96.5" y="114.6" transform="rotate(-90 96.5 114.6)">D</text>
<text x="103.2" y="114.6" transform="rotate(-90 103.2 114.6)">S</text>
</g>
<g font-size=".9" fill="#840000">
<text x="77.2" y="89.8">N-MOS</text>
<text x="97.6" y="89.8">N-MOS</text>
<text x="77.2" y="112.7">N-MOS</text>
<text x="97.6" y="112.7">N-MOS</text>
</g>
<text font-size=".8" fill="#006464" x="102.6" y="65.4">47uF/6.3V/20%/X5R/C0805</text>
<g font-size=".8" fill="#840000">
<text x="226" y="70.6" transform="rotate(-90 226 70.6)">VCCA supplies the</text>
<text x="227.3" y="69.8" transform="rotate(-90 227.3 69.8)">DIR input circuit</text>
<text x="226" y="98.5" transform="rotate(-90 226 98.5)">VCCA supplies the</text>
<text x="227.3" y="97.7" transform="rotate(-90 227.3 97.7)">DIR input circuit</text>
<text x="227.3" y="125.6" transform="rotate(-90 227.3 125.6)">DIR input circuit</text>
<text x="226" y="126.4" transform="rotate(-90 226 126.4)">VCCA supplies the</text>
</g>
<g font-size=".5" fill="#006464">
<text x="207.9" y="56.3">1uF/6.3V/10%/X5R/C0402</text>
<text x="233.3" y="56.3">1uF/6.3V/10%/X5R/C0402</text>
<text x="207.9" y="84.2">1uF/6.3V/10%/X5R/C0402</text>
<text x="233.3" y="84.2">1uF/6.3V/10%/X5R/C0402</text>
<text x="207.9" y="112.1">1uF/6.3V/10%/X5R/C0402</text>
<text x="233.3" y="112.1">1uF/6.3V/10%/X5R/C0402</text>
</g>
</svg>
